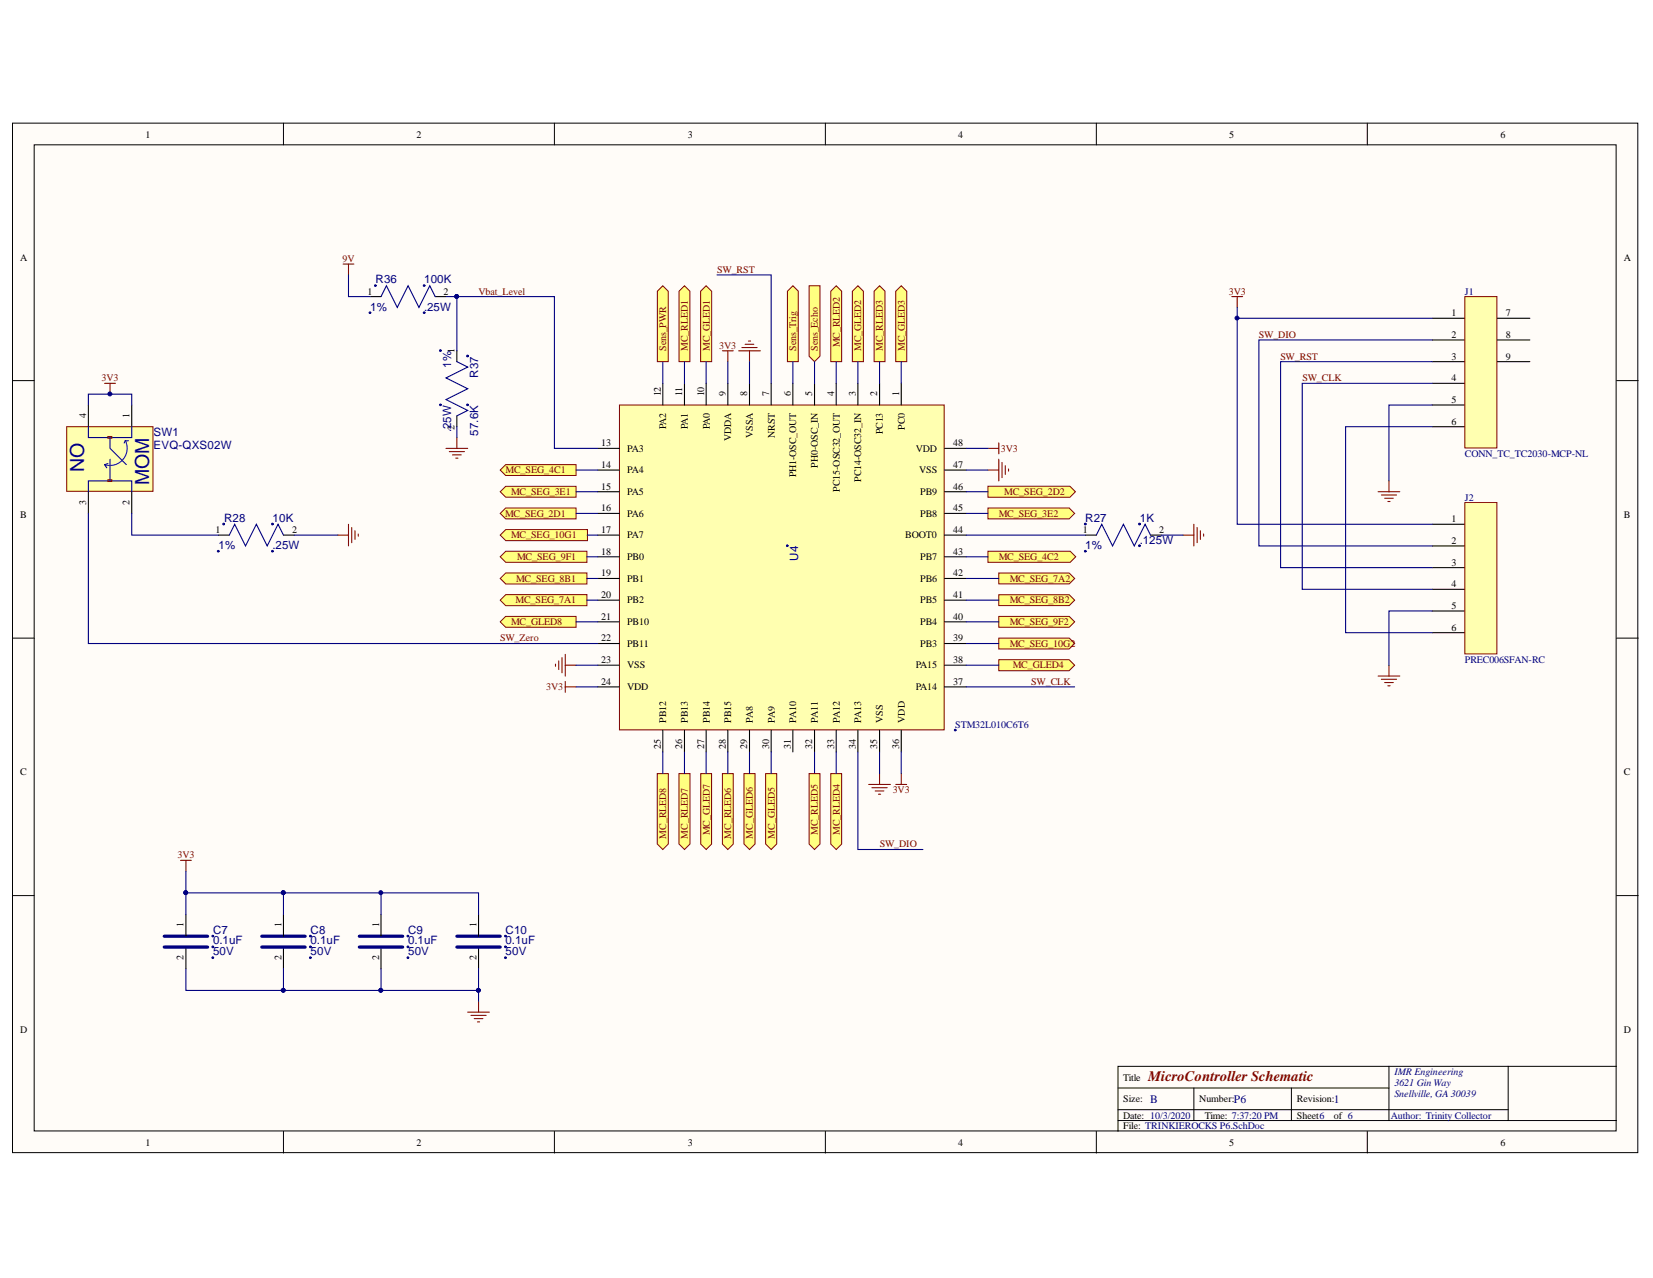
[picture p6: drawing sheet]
<svg xmlns="http://www.w3.org/2000/svg" width="279mm" height="216mm" viewBox="0 0 279 216" stroke-linecap="round" stroke-linejoin="round" font-family="sans-serif">
<g fill="#fffcf8" stroke="#000" stroke-width=".17">
<path d="M2.1 20.8h274.7v173.9h-274.7z"/>
<path d="M5.8 24.5h267.4v166.6h-267.4z"/>
</g>
<g fill="none" stroke="#000" stroke-width=".17">
<path d="M47.9 20.8v3.7M93.7 20.8v3.7M139.5 20.8v3.7M185.3 20.8v3.7M231.1 20.8v3.7M2.1 64.3h3.7M273.2 64.3h3.7M2.1 107.8h3.7M273.2 107.8h3.7M2.1 151.3h3.7M273.2 151.3h3.7M47.9 191.1v3.7"/>
<path d="M93.7 191.1v3.7M139.5 191.1v3.7M185.3 191.1v3.7M189 183.8h45.8M189 189.3h84.2M189 187.5h65.9M201.8 183.8v5.5M218.3 183.8v5.5M231.1 191.1v3.7M234.8 180.1v9.2M254.9 180.1h-65.9v11M273.2 180.1h-18.3v9.2"/>
</g>
<circle cx="161.5" cy="123.3" r=".14" fill="#000080" stroke="#000080" stroke-width=".17"/>
<path d="M104.7 68.4h54.9v54.9h-54.9z" fill="#ffffb0" stroke="#800000" stroke-width=".17"/>
<g fill="none" stroke="#000" stroke-width=".18">
<path d="M101 75.7h3.7M101 79.4h3.7M112 64.8v3.6M115.7 64.8v3.6M119.4 64.8v3.6M123 64.8v3.6M126.7 64.8v3.6M130.3 64.8v3.6M134 64.8v3.6M137.7 64.8v3.6M141.3 64.8v3.6M145 64.8v3.6"/>
<path d="M148.7 64.8v3.6M152.3 64.8v3.6M159.7 75.7h3.6M159.7 79.4h3.6M101 83.1h3.7M101 86.7h3.7M101 90.4h3.7M101 94.1h3.7M101 97.7h3.7M159.7 83.1h3.6M159.7 86.7h3.6M159.7 90.4h3.6"/>
<path d="M159.7 94.1h3.6M159.7 97.7h3.6M183.5 90.4h1.8M194.5 90.4h1.8M101 101.4h3.7M101 105.1h3.7M101 108.7h3.7M101 112.4h3.7M101 116h3.7M159.7 101.4h3.6M159.7 105.1h3.6M159.7 108.7h3.6"/>
<path d="M159.7 112.4h3.6M159.7 116h3.6M112 123.4v3.6M115.7 123.4v3.6M119.4 123.4v3.6M123 123.4v3.6M126.7 123.4v3.6M130.3 123.4v3.6M134 123.4v3.6M137.7 123.4v3.6M141.3 123.4v3.6M145 123.4v3.6"/>
<path d="M148.7 123.4v3.6M152.3 123.4v3.6M31.4 154.5v3.7M31.4 160v3.7M47.9 154.5v3.7M47.9 160v3.7M64.4 154.5v3.7M64.4 160v3.7M80.9 154.5v3.7M80.9 160v3.7"/>
</g>
<g fill="#000080" stroke="#000080" stroke-width=".17">
<circle cx="133.1" cy="92.2" r=".14"/>
<circle cx="36" cy="161.8" r=".15"/>
<circle cx="36" cy="160" r=".15"/>
<circle cx="36" cy="158.1" r=".14"/>
<circle cx="52.5" cy="161.8" r=".15"/>
<circle cx="52.5" cy="160" r=".15"/>
<circle cx="52.5" cy="158.1" r=".14"/>
<circle cx="68.9" cy="161.8" r=".15"/>
<circle cx="68.9" cy="160" r=".15"/>
<circle cx="68.9" cy="158.1" r=".14"/>
<circle cx="85.4" cy="161.8" r=".15"/>
<circle cx="85.4" cy="160" r=".15"/>
<circle cx="85.4" cy="158.1" r=".14"/>
<circle cx="47.9" cy="167.3" r=".33"/>
<circle cx="64.4" cy="167.3" r=".33"/>
<circle cx="80.9" cy="167.3" r=".33"/>
<circle cx="64.4" cy="150.8" r=".33"/>
<circle cx="47.9" cy="150.8" r=".33"/>
<circle cx="192.6" cy="88.5" r=".15"/>
<circle cx="183.4" cy="93.1" r=".14"/>
<circle cx="192.6" cy="92.2" r=".15"/>
<circle cx="183.4" cy="88.5" r=".15"/>
</g>
<g fill="none" stroke="#800000" stroke-width=".18">
<path d="M122.1 59.3h1.8M123 59.3v1.8M124.9 59.3h3.6M125.4 58.7h2.6M126 58.2h1.4M126.5 57.6h.4M126.7 59.3v1.8M167 75.7h1.8M167 79.4h1.8M168.8 74.8v1.9M168.8 77.6v3.6M169.4 78.1v2.6"/>
<path d="M169.9 78.7v1.4M170.5 79.2v.4M200 90.4h1.8M201.8 88.6v3.6M202.3 89.1v2.6M202.9 89.7v1.4M203.4 90.2v.4M93.9 112.2v.4M94.4 111.6v1.5M95 111.1v2.6M95.5 110.5v3.7M95.5 115.1v1.9"/>
<path d="M95.5 116h1.9M95.5 112.4h1.9M146.8 132.5h3.7M147.4 133.1h2.6M147.9 133.6h1.5M148.5 134.2h.4M148.7 130.7v1.8M151.4 132.5h1.8M152.3 130.7v1.8M30.5 145.3h1.8M31.4 145.3v1.9M79.1 171h3.6"/>
<path d="M79.6 171.5h2.6M80.2 172.1h1.4M80.7 172.6h.4M80.9 169.2v1.8"/>
</g>
<path d="M27.8 158.2h7.3M27.8 160h7.3M44.2 158.2h7.4M44.2 160h7.4M60.7 158.2h7.4M60.7 160h7.4M77.2 158.2h7.4M77.2 160h7.4" fill="none" stroke="#000080" stroke-width=".55"/>
<path d="M185.3 90.4l.9-1.8 1.9 3.6 1.8-3.6 1.8 3.6 1.9-3.6 .9 1.8M47.9 150.8h33v3.7M64.4 150.8v3.7M64.4 163.7v3.6h-16.5M80.9 163.7v3.6h-16.5M80.9 167.3v1.9" fill="none" stroke="#000080" stroke-width=".18"/>
<path d="M11.3 72.1h14.6v10.9h-14.6z" fill="#ffffb0" stroke="#800000" stroke-width=".17"/>
<path d="M14.9 68.4v3.7M22.3 68.4v3.7M14.9 83.1v3.6M22.3 83.1v3.6" fill="none" stroke="#000" stroke-width=".18"/>
<path d="M14.9 72.1v1.8h7.4v-1.8M18.2 78.3l-.5 .2 .4 .5M18.6 73.9v1.8l2.7 2.8M18.6 77.6v3.6M21.7 74.5h-.5l-.2 .3M14.9 83.1v-1.9h7.4v1.9" fill="none" stroke="#000080" stroke-width=".18"/>
<path d="M21.2 74.4a2.92 2.92 0 0 1-.4 3.2 2.92 2.92 0 0 1-3.1 .9" fill="none" stroke="#00f" stroke-width=".18"/>
<g fill="#00f" stroke="#800000" stroke-width=".17">
<path d="M18.2 81.1h.7v.3h-.7z"/>
<path d="M18.2 73.7h.7v.3h-.7z"/>
</g>
<path d="M17.7 64.8h1.8M18.6 64.8v1.8M57.1 90.4h1.8M58.9 88.6v3.6M59.5 89.1v2.6M60 89.7v1.4M60.6 90.2v.4" fill="none" stroke="#800000" stroke-width=".18"/>
<g fill="#000080" stroke="#000080" stroke-width=".17">
<circle cx="18.6" cy="66.6" r=".33"/>
<circle cx="46" cy="88.5" r=".15"/>
<circle cx="36.9" cy="93.1" r=".14"/>
<circle cx="46" cy="93.1" r=".14"/>
<circle cx="37.8" cy="88.5" r=".15"/>
</g>
<path d="M242.1 57.4h5.5M242.1 53.8h5.5M242.1 72.1h5.5M242.1 68.4h5.5M242.1 64.8h5.5M242.1 61.1h5.5M36.9 90.4h1.9M47.9 90.4h1.8" fill="none" stroke="#000" stroke-width=".18"/>
<path d="M38.8 90.4l.9-1.8 1.8 3.6 1.8-3.6 1.9 3.6 1.8-3.6 .9 1.8M49.7 90.4h7.4" fill="none" stroke="#000080" stroke-width=".18"/>
<path d="M247.6 50.1h5.4v25.6h-5.4z" fill="#ffffb0" stroke="#800000" stroke-width=".17"/>
<path d="M253.1 53.8h5.5M253.1 57.4h5.5M253.1 61.1h5.5M242.1 99.6h5.5M242.1 95.9h5.5M242.1 92.2h5.5M242.1 88.6h5.5M242.1 106.9h5.5M242.1 103.2h5.5" fill="none" stroke="#000" stroke-width=".18"/>
<path d="M247.6 84.9h5.4v25.6h-5.4z" fill="#ffffb0" stroke="#800000" stroke-width=".17"/>
<path d="M208.2 50.1h1.8M209.1 50.1v1.8M232.9 83.1h3.7M233.5 83.6h2.6M234 84.2h1.5M234.6 84.7h.4M234.8 81.2v1.9M232.9 114.2h3.7M233.5 114.8h2.6M234 115.3h1.5M234.6 115.9h.4M234.8 112.4v1.8" fill="none" stroke="#800000" stroke-width=".18"/>
<path d="M209.1 51.9v36.7h33M209.1 53.8h33M242.1 57.4h-29.3v34.8h29.3M242.1 61.1h-25.6v34.8h25.6M242.1 64.8h-22v34.8h22M242.1 68.4h-7.3v12.8M242.1 72.1h-14.7v34.8h14.7" fill="none" stroke="#000080" stroke-width=".18"/>
<circle cx="209.1" cy="53.7" r=".33" fill="#000080" stroke="#000080" stroke-width=".17"/>
<path d="M84.6 86.7l.9-.9h11.9v1.9h-11.9z" fill-rule="evenodd" fill="#ffff80" stroke="#800000" stroke-width=".17"/>
<path d="M242.1 103.2h-7.3v9.2" fill="none" stroke="#000080" stroke-width=".18"/>
<g fill="#ffff80" stroke="#800000" stroke-width=".17">
<path d="M84.6 105.1l.9-1h11.9v1.9h-11.9z" fill-rule="evenodd"/>
<path d="M118.4 130.7h1.9v11.9l-.9 .9-1-.9z" fill-rule="evenodd"/>
<path d="M151.4 49.2l.9-.9 1 .9v11.9h-1.9z" fill-rule="evenodd"/>
<path d="M168.8 111.4h11.9l.9 1-.9 .9h-11.9z" fill-rule="evenodd"/>
<path d="M129.4 130.7h1.9v11.9l-1 .9-.9-.9z" fill-rule="evenodd"/>
<path d="M125.8 130.7h1.8v11.9l-.9 .9-.9-.9z" fill-rule="evenodd"/>
<path d="M118.4 49.2l1-.9 .9 .9v11.9h-1.9z" fill-rule="evenodd"/>
<path d="M144.1 49.2l.9-.9 .9 .9v11.9h-1.8z" fill-rule="evenodd"/>
<path d="M114.8 130.7h1.8v11.9l-.9 .9-.9-.9z" fill-rule="evenodd"/>
<path d="M111.1 130.7h1.9v11.9l-1 .9-.9-.9z" fill-rule="evenodd"/>
<path d="M84.6 97.7l.9-.9h13.7v1.9h-13.7z" fill-rule="evenodd"/>
<path d="M84.6 94.1l.9-1h13.7v1.9h-13.7z" fill-rule="evenodd"/>
<path d="M84.6 90.4l.9-.9h13.8v1.8h-13.8z" fill-rule="evenodd"/>
<path d="M84.6 101.4l.9-.9h13.7v1.8h-13.7z" fill-rule="evenodd"/>
<path d="M167 82.1h13.8l1 1-1 .9h-13.8z" fill-rule="evenodd"/>
<path d="M167 93.1h13.9l.9 1-.9 .9h-13.9z" fill-rule="evenodd"/>
<path d="M133.1 49.2l.9-.9 .9 .9v11.9h-1.8z" fill-rule="evenodd"/>
<path d="M136.8 48.3h1.8v11.9l-.9 .9-.9-.9z" fill-rule="evenodd"/>
<path d="M167 85.8h13.7l.9 .9-.9 1h-13.7z" fill-rule="evenodd"/>
<path d="M84.6 83.1l.9-.9h11.9v1.8h-11.9z" fill-rule="evenodd"/>
<path d="M84.6 79.4l.9-.9h11.9v1.8h-11.9z" fill-rule="evenodd"/>
<path d="M140.4 49.2l.9-.9 1 .9v11.9h-1.9z" fill-rule="evenodd"/>
<path d="M114.8 49.2l.9-.9 .9 .9v11.9h-1.8z" fill-rule="evenodd"/>
<path d="M168.8 107.8h11.9l.9 .9-.9 .9h-11.9z" fill-rule="evenodd"/>
<path d="M168.8 104.1h11.9l.9 1-.9 .9h-11.9z" fill-rule="evenodd"/>
<path d="M168.8 100.5h11.9l.9 .9-.9 .9h-11.9z" fill-rule="evenodd"/>
<path d="M168.8 96.8h11.9l.9 .9-.9 .9h-11.9z" fill-rule="evenodd"/>
<path d="M122.1 130.7h1.8v11.9l-.9 .9-.9-.9z" fill-rule="evenodd"/>
<path d="M147.8 49.2l.9-.9 .9 .9v11.9h-1.8z" fill-rule="evenodd"/>
</g>
<g fill="none" stroke="#000080" stroke-width=".18">
<path d="M14.9 68.4v-1.8h7.4v1.8M112 61.1v3.7M115.7 61.1v3.7M119.4 61.1v3.7M123 61.1v3.7M126.7 61.1v3.7M134 61.1v3.7M137.7 61.1v3.7M141.3 61.1v3.7M145 61.1v3.7M148.7 61.1v3.7M152.3 61.1v3.7"/>
<path d="M163.3 79.4h3.7M163.3 75.7h3.7M14.9 86.7v22h86.1M163.3 90.4h20.2M163.3 83.1h3.7M163.3 86.7h3.7M163.3 94.1h3.7M163.3 97.7h5.5M196.3 90.4h3.7M97.4 116h3.6M97.4 112.4h3.6M163.3 112.4h5.5"/>
<path d="M163.3 101.4h5.5M163.3 105.1h5.5M163.3 108.7h5.5M123 127v3.7M126.7 127v3.7M137.7 127v3.7M145 127v16.5h11M148.7 127v3.7M152.3 127v3.7M31.4 147.2v3.6h16.5v3.7M31.4 150.8v3.7M31.4 163.7v3.6h16.5v-3.6"/>
</g>
<g fill="#000080" stroke="#000080" stroke-width=".17">
<circle cx="47.9" cy="150.8" r=".33"/>
<circle cx="31.4" cy="150.8" r=".33"/>
<circle cx="47.9" cy="167.3" r=".33"/>
</g>
<g fill="#ffff80" stroke="#800000" stroke-width=".17">
<path d="M136.8 130.7h1.8v11.9l-.9 .9-.9-.9z" fill-rule="evenodd"/>
<path d="M140.4 130.7h1.9v11.9l-1 .9-.9-.9z" fill-rule="evenodd"/>
</g>
<path d="M163.3 116h18.3" fill="none" stroke="#000080" stroke-width=".18"/>
<path d="M111.1 49.2l.9-.9 .9 .9v11.9h-1.8z" fill-rule="evenodd" fill="#ffff80" stroke="#800000" stroke-width=".17"/>
<g fill="none" stroke="#000080" stroke-width=".18">
<path d="M58.9 46.4v3.7h3.7M64.4 50.1l.9-1.8 1.8 3.6 1.9-3.6 1.8 3.6 1.8-3.6 1 1.8M75.4 50.1h1.8v9.2M77.2 50.1h16.5v25.6h7.3M121.2 46.4h9.1v18.4M77.2 61.1l1.9 .9-3.7 1.8 3.7 1.9-3.7 1.8 3.7 1.8-1.9 1M77.2 72.1v1.8M97.4 79.4h3.6M22.3 86.7v3.7h14.6M97.4 86.7h3.6M97.4 83.1h3.6M99.2 97.7h1.8"/>
<path d="M99.2 94.1h1.8M99.2 90.4h1.8M97.4 105.1h3.6M99.2 101.4h1.8M112 127v3.7M115.7 127v3.7M119.4 127v3.7M130.3 127v3.7M141.3 127v3.7"/>
</g>
<path d="M58 44.6h1.8M58.9 44.6v1.8M75.4 75.7h3.7M75.9 76.3h2.6M76.5 76.8h1.5M77 77.4h.4M77.2 73.9v1.8" fill="none" stroke="#800000" stroke-width=".18"/>
<path d="M62.6 50.1h1.8M73.6 50.1h1.8M77.2 59.3v1.8M77.2 70.3v1.8" fill="none" stroke="#000" stroke-width=".18"/>
<g fill="#000080" stroke="#000080" stroke-width=".17">
<circle cx="71.7" cy="48.2" r=".14"/>
<circle cx="62.5" cy="52.8" r=".14"/>
<circle cx="71.7" cy="52.8" r=".14"/>
<circle cx="63.5" cy="48.2" r=".14"/>
<circle cx="79" cy="68.4" r=".14"/>
<circle cx="74.4" cy="59.2" r=".15"/>
<circle cx="74.4" cy="68.4" r=".14"/>
<circle cx="79" cy="60.1" r=".15"/>
<circle cx="77.2" cy="50.1" r=".33"/>
</g>
<g font-size="3.3" fill="#000080">
<text x="14.2" y="79.8" transform="rotate(-90 14.2 79.8)">NO</text>
<text x="25.2" y="82" transform="rotate(-90 25.2 82)">MOM</text>
</g>
<text font-size="2.5" fill="#800000" x="194.1" y="182.5">MicroController Schematic</text>
<g font-size="1.9" fill="#000080">
<text x="63.5" y="47.8">R36</text>
<text x="71.7" y="47.8">100K</text>
<text x="62.6" y="52.5">1%</text>
<text x="71.7" y="52.5">.25W</text>
<text x="76.3" y="62.1" transform="rotate(-90 76.3 62.1)">1%</text>
<text x="80.8" y="63.8" transform="rotate(-90 80.8 63.8)">R37</text>
<text x="26" y="75.9">EVQ-QXS02W</text>
<text x="26" y="73.7">SW1</text>
<text x="76.3" y="73" transform="rotate(-90 76.3 73)">.25W</text>
<text x="80.8" y="73.6" transform="rotate(-90 80.8 73.6)">57.6K</text>
<text x="37.9" y="88.1">R28</text>
<text x="46.1" y="88.1">10K</text>
<text x="183.4" y="88.1">R27</text>
<text x="192.7" y="88.1">1K</text>
<text x="36.9" y="92.7">1%</text>
<text x="46.1" y="92.7">.25W</text>
<text x="134.9" y="94.7" transform="rotate(-90 134.9 94.7)">U4</text>
<text x="183.4" y="92.7">1%</text>
<text x="192.7" y="91.9">.125W</text>
<text x="36" y="161.4">50V</text>
<text x="36" y="159.6">0.1uF</text>
<text x="36" y="157.8">C7</text>
<text x="52.5" y="161.4">50V</text>
<text x="52.5" y="159.6">0.1uF</text>
<text x="52.5" y="157.8">C8</text>
<text x="69" y="161.4">50V</text>
<text x="69" y="159.6">0.1uF</text>
<text x="69" y="157.8">C9</text>
<text x="85.5" y="161.4">50V</text>
<text x="85.5" y="159.6">0.1uF</text>
<text x="85.5" y="157.8">C10</text>
<text x="194.4" y="186.3">B</text>
<text x="208.5" y="186.3">P6</text>
<text x="225.5" y="186.3">1</text>
</g>
<g font-size="1.7">
<text x="24.6" y="23.2">1</text>
<text x="70.4" y="23.2">2</text>
<text x="116.2" y="23.2">3</text>
<text x="162" y="23.2">4</text>
<text x="207.8" y="23.2">5</text>
<text x="253.6" y="23.2">6</text>
<text x="3.4" y="44">A</text>
<text x="274.5" y="44">A</text>
<text x="62.1" y="49.8">1</text>
<text x="75" y="49.8">2</text>
<text x="245.3" y="53.4">1</text>
<text x="254.5" y="53.4">7</text>
<text x="76.8" y="59.7" transform="rotate(-90 76.8 59.7)">1</text>
<text x="245.3" y="57">2</text>
<text x="254.5" y="57">8</text>
<text x="245.3" y="64.4">4</text>
<text x="245.3" y="60.8">3</text>
<text x="254.5" y="60.8">9</text>
<text x="14.5" y="70.6" transform="rotate(-90 14.5 70.6)">4</text>
<text x="21.9" y="70.6" transform="rotate(-90 21.9 70.6)">1</text>
<text x="111.7" y="66.9" transform="rotate(-90 111.7 66.9)">12</text>
<text x="115.3" y="66.9" transform="rotate(-90 115.3 66.9)">11</text>
<text x="119" y="66.9" transform="rotate(-90 119 66.9)">10</text>
<text x="122.7" y="66.9" transform="rotate(-90 122.7 66.9)">9</text>
<text x="126.3" y="66.9" transform="rotate(-90 126.3 66.9)">8</text>
<text x="130" y="66.9" transform="rotate(-90 130 66.9)">7</text>
<text x="133.7" y="66.9" transform="rotate(-90 133.7 66.9)">6</text>
<text x="137.3" y="66.9" transform="rotate(-90 137.3 66.9)">5</text>
<text x="141" y="66.9" transform="rotate(-90 141 66.9)">4</text>
<text x="144.6" y="66.9" transform="rotate(-90 144.6 66.9)">3</text>
<text x="148.3" y="66.9" transform="rotate(-90 148.3 66.9)">2</text>
<text x="152" y="66.9" transform="rotate(-90 152 66.9)">1</text>
<text x="245.3" y="71.7">6</text>
<text x="245.3" y="68">5</text>
<text x="76.8" y="72.6" transform="rotate(-90 76.8 72.6)">2</text>
<text x="101.6" y="75.4">13</text>
<text x="106" y="76.3">PA3</text>
<text x="112.6" y="72.5" transform="rotate(-90 112.6 72.5)">PA2</text>
<text x="116.2" y="72.5" transform="rotate(-90 116.2 72.5)">PA1</text>
<text x="120" y="72.5" transform="rotate(-90 120 72.5)">PA0</text>
<text x="123.6" y="74.4" transform="rotate(-90 123.6 74.4)">VDDA</text>
<text x="127.2" y="73.9" transform="rotate(-90 127.2 73.9)">VSSA</text>
<text x="130.9" y="73.9" transform="rotate(-90 130.9 73.9)">NRST</text>
<text x="149.2" y="73.3" transform="rotate(-90 149.2 73.3)">PC13</text>
<text x="152.9" y="72.6" transform="rotate(-90 152.9 72.6)">PC0</text>
<text x="154.8" y="76.3">VDD</text>
<text x="161.1" y="75.4">48</text>
<text x="101.6" y="79.1">14</text>
<text x="101.6" y="82.7">15</text>
<text x="106" y="79.9">PA4</text>
<text x="106" y="83.7">PA5</text>
<text x="134.6" y="80.6" transform="rotate(-90 134.6 80.6)">PH1-OSC_OUT</text>
<text x="138.2" y="79" transform="rotate(-90 138.2 79)">PH0-OSC_IN</text>
<text x="141.9" y="83.1" transform="rotate(-90 141.9 83.1)">PC15-OSC32_OUT</text>
<text x="145.6" y="81.4" transform="rotate(-90 145.6 81.4)">PC14-OSC32_IN</text>
<text x="155.4" y="79.9">VSS</text>
<text x="155.5" y="83.7">PB9</text>
<text x="161.1" y="82.7">46</text>
<text x="161.1" y="79.1">47</text>
<text x="3.4" y="87.5">B</text>
<text x="14.5" y="85.3" transform="rotate(-90 14.5 85.3)">3</text>
<text x="21.9" y="85.3" transform="rotate(-90 21.9 85.3)">2</text>
<text x="101.6" y="86.4">16</text>
<text x="106" y="87.3">PA6</text>
<text x="155.5" y="87.3">PB8</text>
<text x="161.1" y="86.4">45</text>
<text x="245.3" y="88.2">1</text>
<text x="274.5" y="87.5">B</text>
<text x="36.4" y="90.1">1</text>
<text x="49.4" y="90.1">2</text>
<text x="101.6" y="90.1">17</text>
<text x="101.6" y="93.7">18</text>
<text x="106" y="90.9">PA7</text>
<text x="106" y="94.6">PB0</text>
<text x="153" y="90.9">BOOT0</text>
<text x="155.5" y="94.6">PB7</text>
<text x="161.1" y="93.7">43</text>
<text x="161.1" y="90.1">44</text>
<text x="183" y="90.1">1</text>
<text x="196" y="90.1">2</text>
<text x="245.3" y="95.6">3</text>
<text x="245.3" y="91.9">2</text>
<text x="101.6" y="97.3">19</text>
<text x="101.6" y="101.1">20</text>
<text x="106" y="98.3">PB1</text>
<text x="106" y="101.9">PB2</text>
<text x="155.5" y="101.9">PB5</text>
<text x="155.5" y="98.3">PB6</text>
<text x="161.1" y="101.1">41</text>
<text x="161.1" y="97.3">42</text>
<text x="245.3" y="99.2">4</text>
<text x="101.6" y="104.7">21</text>
<text x="106" y="105.6">PB10</text>
<text x="155.5" y="105.6">PB4</text>
<text x="161.1" y="104.7">40</text>
<text x="245.3" y="106.6">6</text>
<text x="245.3" y="102.8">5</text>
<text x="101.6" y="108.3">22</text>
<text x="101.6" y="112.1">23</text>
<text x="106" y="109.3">PB11</text>
<text x="106" y="112.9">VSS</text>
<text x="154.8" y="112.9">PA15</text>
<text x="155.5" y="109.3">PB3</text>
<text x="161.1" y="112.1">38</text>
<text x="161.1" y="108.3">39</text>
<text x="101.6" y="115.7">24</text>
<text x="106" y="116.6">VDD</text>
<text x="154.8" y="116.6">PA14</text>
<text x="161.1" y="115.7">37</text>
<text x="112.6" y="122.1" transform="rotate(-90 112.6 122.1)">PB12</text>
<text x="116.2" y="122.1" transform="rotate(-90 116.2 122.1)">PB13</text>
<text x="120" y="122.1" transform="rotate(-90 120 122.1)">PB14</text>
<text x="123.6" y="122.1" transform="rotate(-90 123.6 122.1)">PB15</text>
<text x="127.2" y="122.1" transform="rotate(-90 127.2 122.1)">PA8</text>
<text x="130.9" y="122.1" transform="rotate(-90 130.9 122.1)">PA9</text>
<text x="134.6" y="122.1" transform="rotate(-90 134.6 122.1)">PA10</text>
<text x="138.2" y="122.1" transform="rotate(-90 138.2 122.1)">PA11</text>
<text x="141.9" y="122.1" transform="rotate(-90 141.9 122.1)">PA12</text>
<text x="145.6" y="122.1" transform="rotate(-90 145.6 122.1)">PA13</text>
<text x="149.2" y="122.1" transform="rotate(-90 149.2 122.1)">VSS</text>
<text x="152.9" y="122.1" transform="rotate(-90 152.9 122.1)">VDD</text>
<text x="3.4" y="131">C</text>
<text x="111.7" y="126.5" transform="rotate(-90 111.7 126.5)">25</text>
<text x="115.3" y="126.5" transform="rotate(-90 115.3 126.5)">26</text>
<text x="119" y="126.5" transform="rotate(-90 119 126.5)">27</text>
<text x="122.7" y="126.5" transform="rotate(-90 122.7 126.5)">28</text>
<text x="126.3" y="126.5" transform="rotate(-90 126.3 126.5)">29</text>
<text x="130" y="126.5" transform="rotate(-90 130 126.5)">30</text>
<text x="133.7" y="126.5" transform="rotate(-90 133.7 126.5)">31</text>
<text x="137.3" y="126.5" transform="rotate(-90 137.3 126.5)">32</text>
<text x="141" y="126.5" transform="rotate(-90 141 126.5)">33</text>
<text x="144.6" y="126.5" transform="rotate(-90 144.6 126.5)">34</text>
<text x="148.3" y="126.5" transform="rotate(-90 148.3 126.5)">35</text>
<text x="152" y="126.5" transform="rotate(-90 152 126.5)">36</text>
<text x="274.5" y="131">C</text>
<text x="31" y="156.7" transform="rotate(-90 31 156.7)">1</text>
<text x="47.6" y="156.7" transform="rotate(-90 47.6 156.7)">1</text>
<text x="64.1" y="156.7" transform="rotate(-90 64.1 156.7)">1</text>
<text x="80.6" y="156.7" transform="rotate(-90 80.6 156.7)">1</text>
<text x="31" y="162.3" transform="rotate(-90 31 162.3)">2</text>
<text x="47.6" y="162.3" transform="rotate(-90 47.6 162.3)">2</text>
<text x="64.1" y="162.3" transform="rotate(-90 64.1 162.3)">2</text>
<text x="80.6" y="162.3" transform="rotate(-90 80.6 162.3)">2</text>
<text x="3.4" y="174.5">D</text>
<text x="274.5" y="174.5">D</text>
<text x="189.9" y="182.5">Title</text>
<text x="189.9" y="186.2">Size:</text>
<text x="189.9" y="189">Date: 10/3/2020</text>
<text x="189.9" y="190.7">File: TRINKIEROCKS P6.SchDoc</text>
<text x="202.7" y="186.2">Number:</text>
<text x="203.6" y="189">Time: 7:37:20 PM</text>
<text x="219.2" y="186.2">Revision:</text>
<text x="219.2" y="189">Sheet6</text>
<text x="225.5" y="189">of 6</text>
<text x="24.6" y="193.5">1</text>
<text x="70.4" y="193.5">2</text>
<text x="116.2" y="193.5">3</text>
<text x="162" y="193.5">4</text>
<text x="207.8" y="193.5">5</text>
<text x="253.6" y="193.5">6</text>
</g>
<g font-size="1.7" fill="#800000">
<text x="57.9" y="44.3">9V</text>
<text x="121.2" y="46">SW_RST</text>
<text x="80.9" y="49.8">Vbat_Level</text>
<text x="207.7" y="49.8">3V3</text>
<text x="112.6" y="59.2" transform="rotate(-90 112.6 59.2)">Sens_PWR</text>
<text x="116.2" y="59.2" transform="rotate(-90 116.2 59.2)">MC_RLED1</text>
<text x="120" y="59.2" transform="rotate(-90 120 59.2)">MC_GLED1</text>
<text x="121.6" y="58.9">3V3</text>
<text x="134.6" y="59.2" transform="rotate(-90 134.6 59.2)">Sens_Trig</text>
<text x="138.2" y="59.2" transform="rotate(-90 138.2 59.2)">Sens_Echo</text>
<text x="141.9" y="58.6" transform="rotate(-90 141.9 58.6)">MC_RLED2</text>
<text x="145.6" y="59.2" transform="rotate(-90 145.6 59.2)">MC_GLED2</text>
<text x="149.2" y="59.2" transform="rotate(-90 149.2 59.2)">MC_RLED3</text>
<text x="152.9" y="59.2" transform="rotate(-90 152.9 59.2)">MC_GLED3</text>
<text x="212.8" y="57">SW_DIO</text>
<text x="17.2" y="64.4">3V3</text>
<text x="216.4" y="60.8">SW_RST</text>
<text x="220.1" y="64.4">SW_CLK</text>
<text x="169.2" y="76.3">3V3</text>
<text x="85.5" y="79.9">MC_SEG_4C1</text>
<text x="86.4" y="83.7">MC_SEG_3E1</text>
<text x="169.7" y="83.7">MC_SEG_2D2</text>
<text x="85.4" y="87.3">MC_SEG_2D1</text>
<text x="168.8" y="87.3">MC_SEG_3E2</text>
<text x="86.4" y="90.9">MC_SEG_10G1</text>
<text x="87.4" y="94.6">MC_SEG_9F1</text>
<text x="168.8" y="94.6">MC_SEG_4C2</text>
<text x="87.2" y="101.9">MC_SEG_7A1</text>
<text x="87.2" y="98.3">MC_SEG_8B1</text>
<text x="170.7" y="101.9">MC_SEG_8B2</text>
<text x="170.7" y="98.3">MC_SEG_7A2</text>
<text x="86.4" y="105.6">MC_GLED8</text>
<text x="170.7" y="105.6">MC_SEG_9F2</text>
<text x="84.5" y="108.3">SW_Zero</text>
<text x="170.7" y="109.3">MC_SEG_10G2</text>
<text x="171.2" y="112.9">MC_GLED4</text>
<text x="92.3" y="116.6">3V3</text>
<text x="174.3" y="115.7">SW_CLK</text>
<text x="150.9" y="134">3V3</text>
<text x="112.6" y="141.7" transform="rotate(-90 112.6 141.7)">MC_RLED8</text>
<text x="116.2" y="141.7" transform="rotate(-90 116.2 141.7)">MC_RLED7</text>
<text x="120" y="141.1" transform="rotate(-90 120 141.1)">MC_GLED7</text>
<text x="123.6" y="141.7" transform="rotate(-90 123.6 141.7)">MC_RLED6</text>
<text x="127.2" y="141.7" transform="rotate(-90 127.2 141.7)">MC_GLED6</text>
<text x="130.9" y="141.7" transform="rotate(-90 130.9 141.7)">MC_GLED5</text>
<text x="138.2" y="141" transform="rotate(-90 138.2 141)">MC_RLED5</text>
<text x="141.9" y="141" transform="rotate(-90 141.9 141)">MC_RLED4</text>
<text x="148.7" y="143.2">SW_DIO</text>
<text x="30" y="145">3V3</text>
</g>
<g font-size="1.7" fill="#000080">
<text x="247.6" y="49.8">J1</text>
<text x="247.6" y="77.2">CONN_TC_TC2030-MCP-NL</text>
<text x="247.6" y="84.6">J2</text>
<text x="247.6" y="112.1">PREC006SFAN-RC</text>
<text x="161.5" y="123">STM32L010C6T6</text>
<text x="235.7" y="181.6">IMR Engineering</text>
<text x="235.7" y="183.5">3621 Gin Way</text>
<text x="235.7" y="185.2">Snellville, GA 30039</text>
</g>
<text font-size="1.7" fill="#009" x="235.1" y="189">Author: Trinity Collector</text>
</svg>
